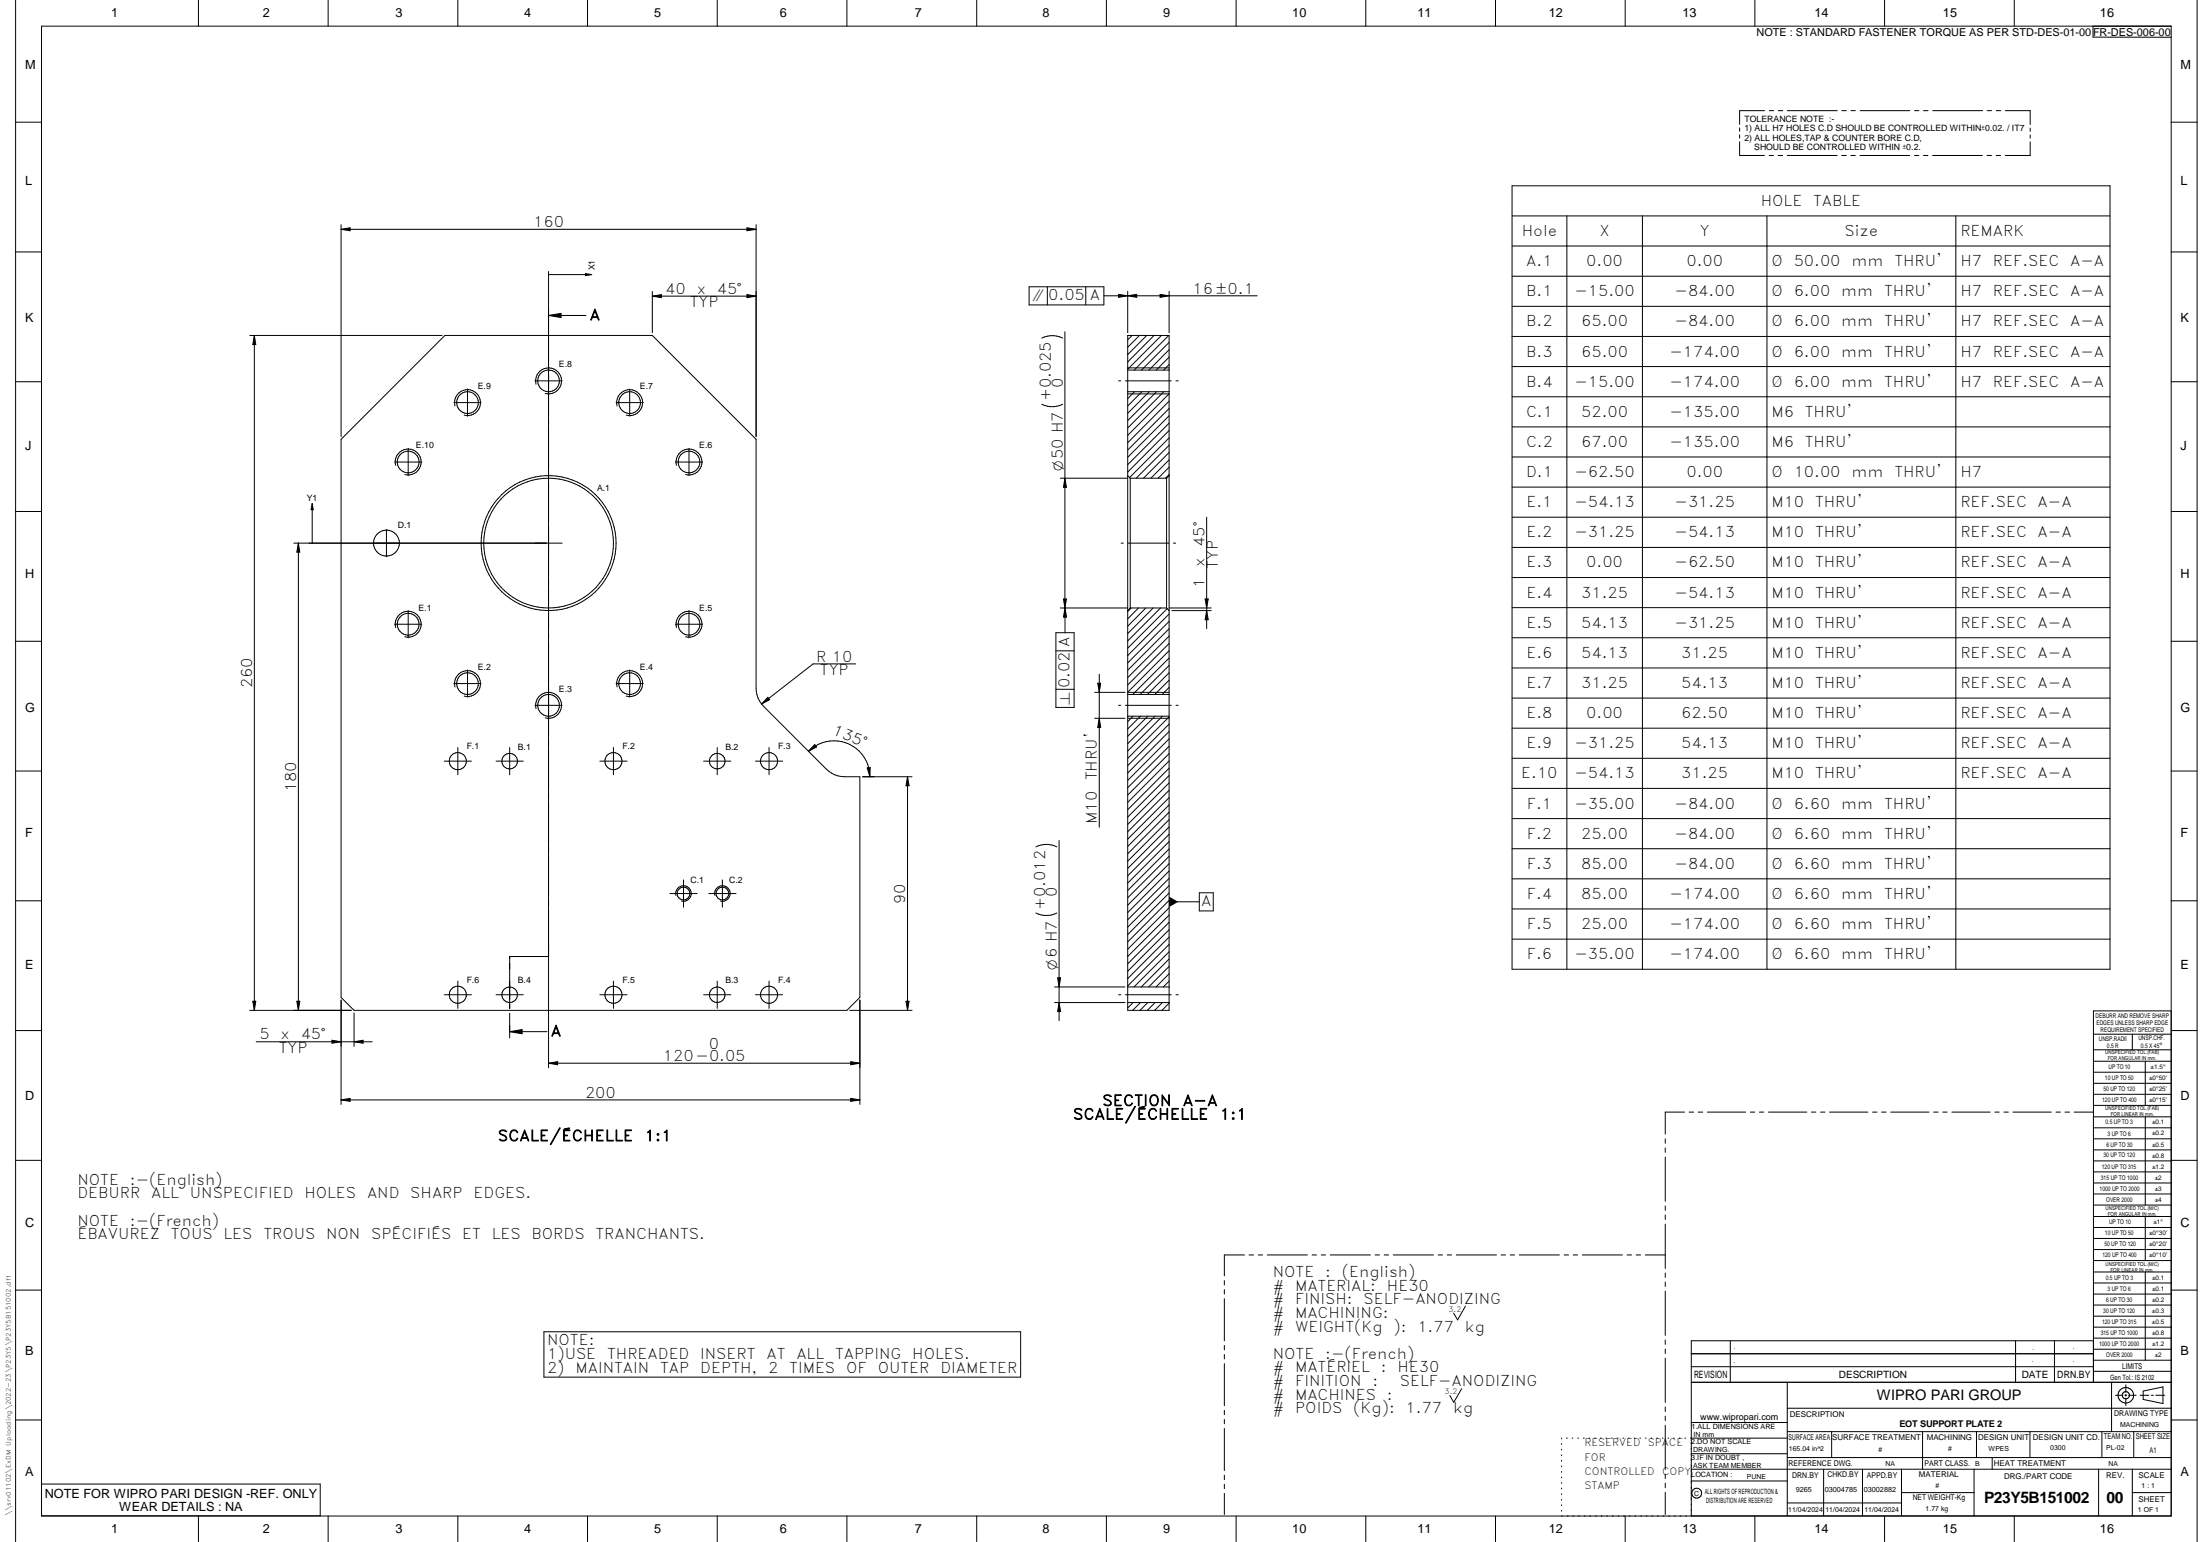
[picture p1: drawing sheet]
<svg xmlns="http://www.w3.org/2000/svg" width="848mm" height="594mm" viewBox="0 0 848 594" stroke-linecap="round" stroke-linejoin="round" font-family="sans-serif">
<g fill="none" stroke="#000" stroke-width=".39">
<path d="M6 .1v593.9M16 10.1h821v574h-821zM76.5 .1v10M126.5 .1v10M176.5 .1v10M226.5 .1v10M276.5 .1v10M326.5 .1v10M376.5 .1v10M426.5 .1v10M476.5 .1v10M526.5 .1v10"/>
<path d="M576.5 .1v10M626.5 .1v10M676.5 .1v10M726.5 .1v10M776.5 .1v10M806.8 10.1v4.2l30.2 .1M847 .1v593.9M6 47.1h10M670.6 49.3v1.3M670.6 51.9v1.3M670.6 54.6v5.3h9.6M680.2 42.6h-9.6v5.3"/>
<path d="M682 59.9h1.7M682 42.6h1.7M685.5 59.9h1.7M685.5 42.6h1.7M689 59.9h19.2M689 42.6h19.2M710 59.9h1.7M710 42.6h1.8M713.5 59.9h1.7M713.5 42.6h1.7M717 59.9h19.2M717 42.6h19.2"/>
<path d="M738 59.9h1.7M738 42.6h1.7M741.5 59.9h1.7M741.5 42.6h1.7M745 59.9h19.2M745 42.6h19.2M766 59.9h1.7M766 42.6h1.8M769.5 59.9h1.7M769.5 42.6h1.7M773 42.6h9.6v5.4M782.6 54.7v5.2h-9.6"/>
<path d="M782.6 49.3v1.3M782.6 52v1.3M837 47.1h10M582.9 71.6h230.5v301.8h-230.5zM6 97.1h10M131.5 88.3l3.5-.5v1.1zM131.5 86.6v81.6M131.5 88.3h160M288 87.8l3.5 .5-3.5 .6zM291.5 86.6v81.6M582.9 83.2h230.5M582.9 94.8h230.5"/>
<path d="M604 83.2v290.2M633.1 83.2v290.2M681.1 83.2v290.2M754 83.2v290.2M837 97.1h10M211.5 104.6v306.8M211.5 105.8h16.6M225.7 105.4l2.4 .4-2.4 .4zM251.5 112.3v15.9M251.5 114.1l3.5-.6v1.2zM251.5 114.1h40M288 113.5l3.5 .6-3.5 .6z"/>
<path d="M396.7 110.5h28.8v7h-28.8zM403.7 110.5v7M418.5 110.5v7M425.5 114h59.1M431.2 113.4l3.5 .6-3.5 .6zM434.7 112.2v16M434.7 114l3.5-.6v1.2zM447.2 113.4l3.5 .6-3.5 .6zM450.7 112.2v16M582.9 106.4h230.5M582.9 118h230.5M96.3 129.2h74.1"/>
<path d="M98 129.2l.6 3.6h-1.1zM98 129.2v260.1M211.5 121.5h14.4M211.5 121.5l4.8-.8v1.6zM409.7 130.3a9.1 9.1 0 0 0-8.1 0M410.5 127.8v116M434.7 129.2h16v260.1h-16zM436.4 129.2l-1.7 1.7M439.3 129.2l-4.6 4.6M442 129.2l-7.3 7.4M444.9 129.2l-10.2 10.2M447.7 129.2l-13 13.1"/>
<path d="M450.6 129.2l-13.4 13.4M450.7 131.9l-10.6 10.7M450.7 134.7l-7.8 7.9M450.7 137.6l-5 5M582.9 129.6h230.5M6 147.1h10M175 155.1h10.5M175.4 156.4a5 5 0 0 1 4.3-6.3 5 5 0 0 1 5.5 5.4 5 5 0 0 1-6.3 4.4M180.2 149.9v10.5M206.2 146.7h10.5M206.6 148a5 5 0 0 1 4.4-6.2 5 5 0 0 1 5.5 5.4 5 5 0 0 1-6.3 4.4M237.5 155.1h10.5"/>
<path d="M237.9 156.4a5 5 0 0 1 4.3-6.3 5 5 0 0 1 5.5 5.4 5 5 0 0 1-6.3 4.4M242.7 149.9v10.5M409.7 155.7a9.1 9.1 0 0 1-8.1 0M431.2 146.7h.9M433.8 146.7h17.7M434.7 142.6h16M434.7 151.8h16M434.7 141.7h16M434.7 150.9h16M437.3 150.9l-2.6 2.7M440.2 150.9l-5.5 5.5M443 150.9l-8.3 8.3"/>
<path d="M445.8 150.9l-11.1 11.2M448.6 150.9l-13.9 14M450.7 151.7l-16 16M450.7 154.6l-16 16M450.7 157.4l-16 16M450.7 140.4l-2.1 2.2M453.3 146.7h.9M582.9 141.2h230.5M582.9 152.9h230.5M837 147.1h10M131.5 169.2l40-40h80l40 40v95.9a9.9 9.9 0 0 0 2.9 7.1l24.2 24.1a9.9 9.9 0 0 0 7 3h5.9v85l-5 5h-190l-5-5zM152.1 178h10.5"/>
<path d="M152.5 179.3a5 5 0 0 1 4.5-6.3 5 5 0 0 1 5.3 5.5 5 5 0 0 1-6.3 4.3M157.4 172.8v10.5M260.4 178h10.4M260.8 179.3a5 5 0 0 1 4.4-6.3 5 5 0 0 1 5.4 5.5 5 5 0 0 1-6.3 4.3M265.6 172.8v10.5M450.7 171.5l-12.7 12.7M450.7 160.2l-16 16M450.7 163l-16 16M450.7 165.9l-16 16M450.7 174.3l-9.9 9.9M450.7 168.7l-15.3 15.3M450.7 177.2l-7 7"/>
<path d="M582.9 164.5h230.5M582.9 176.1h230.5M6 197.1h10M120.4 194l.3 2.4h-.8zM120.4 194v15.3M408.8 184.2h25.8M410.5 184.2l.6 3.5h-1.1zM434.7 183.3l1 .9M435.7 184.2h14M435.7 184.2v50M449.7 184.2v50M450.7 180l-4.3 4.2"/>
<path d="M450.7 182.8l-1.4 1.4M450.7 183.3l-1 .9M465.2 199.3v42.9M582.9 187.7h230.5M582.9 199.3h230.5M837 197.1h10M113.2 209.3h103.5M115 209.3l.6 3.4h-1.2zM115 209.3v180M149 204v10.5M432.2 209.3h.8M434.8 209.3h15.8"/>
<path d="M452.3 209.3h.9M582.9 210.9h230.5M157.4 235.2v10.5M265.6 235.2v10.5M408.8 234.2h25.8M410 230.8h1.1l-.6 3.4zM410.5 234.2l.6 3.5h-1.1zM435.7 234.2l-1 1M435.7 234.2h14M436.1 234.2l-1.4 1.4M438.9 234.2l-4.2 4.2M441.7 234.2l-7 7.1"/>
<path d="M444.5 234.2l-9.8 9.9M447.4 234.2l-12.7 12.7M449.7 234.2l1 1M450 234.5l-15.3 15.2M450.7 236.6l-16 16M450.7 239.4l-16 16M450.8 234.2h16.1M451.7 235.2h15.2M464.6 230.8h1.2l-.6 3.4zM465.2 235.2l.6 3.6h-1.2zM582.9 222.5h230.5M582.9 234.1h230.5"/>
<path d="M6 247.1h10M152.1 240.5h10.5M152.5 241.8a5 5 0 0 1 4.4-6.3 5 5 0 0 1 5.4 5.4 5 5 0 0 1-6.3 4.4M180.2 258.1v10.5M242.7 258.1v10.5M260.4 240.5h10.4M260.8 241.8a5 5 0 0 1 4.4-6.3 5 5 0 0 1 5.4 5.4 5 5 0 0 1-6.3 4.4M329.9 255.8h-16.5l-19.8 15.4M407 250.7h7.1M407 243.8h7.1v28.7h-7.1zM423.8 259.8v58.9M450.7 259.2l-8.4 8.3"/>
<path d="M450.7 242.2l-16 16M450.7 245.1l-16 16M450.7 247.9l-16 16M450.7 250.7l-16 16M450.7 253.5l-14 14M450.7 256.4l-11.2 11.1M582.9 245.7h230.5M582.9 257.3h230.5M837 247.1h10M175 263.4h10.5M175.4 264.7a5 5 0 0 1 4.3-6.3 5 5 0 0 1 5.5 5.4 5 5 0 0 1-6.3 4.4M206.2 271.7h10.5"/>
<path d="M206.6 273.1a5 5 0 0 1 4.4-6.3 5 5 0 0 1 5.4 5.3 5 5 0 0 1-6.2 4.5M237.5 263.4h10.5M237.9 264.7a5 5 0 0 1 4.3-6.3 5 5 0 0 1 5.5 5.4 5 5 0 0 1-6.3 4.4M296 268.6l.7 .9-3.1 1.7zM407 265.6h7.1M422 276.7h11.7M422 266.7h11.7M423.2 263.2h1.1l-.5 3.5zM423.8 276.7l.5 3.5h-1.1zM431.2 271.7h.9M433.8 271.7h17.7M434.7 267.5h16"/>
<path d="M434.7 276.7h16M434.7 266.7h16M434.7 275.9h16M436.8 275.9l-2.1 2.1M439.6 275.9l-4.9 4.9M442.5 275.9l-7.8 7.8M445.3 275.9l-10.6 10.6M448.1 275.9l-13.4 13.4M450.7 264.8l-2.7 2.7M450.7 276.2l-16 16M450.7 279l-16 16M450.7 262l-5.5 5.5"/>
<path d="M453.3 271.7h.9M582.9 268.9h230.5M6 297.1h10M171.2 293.2h10.5M176.5 288v10.5M191.2 293.2h10.5M196.5 288v10.5M231.2 293.2h10.5M236.5 288v10.5M271.2 293.2h10.5M276.5 288v10.5M291.2 293.2h10.5"/>
<path d="M296.5 288v10.5M311.7 289.4a13.9 13.9 0 0 1 15.1-3 13.9 13.9 0 0 1 8.5 12.9M314.1 286.9l.7 .9-3.1 1.6zM332.5 299.3h19.1M334.3 295.8l1.1-.1-.1 3.6zM349.8 299.3l.6 3.4h-1.2zM349.8 299.3v90M450.7 281.8l-16 16M450.7 284.6l-16 16.1M450.7 287.5l-16 16M450.7 290.3l-16 16M450.7 293.2l-16 15.9"/>
<path d="M450.7 296l-16 16M450.7 298.8l-16 16M582.9 280.5h230.5M582.9 292.1h230.5M837 297.1h10M450.7 301.6l-16 16M450.7 304.5l-16 16M450.7 307.3l-16 16M450.7 310.1l-16 16M450.7 312.9l-16 16M450.7 315.8l-16 16M450.7 318.6l-16 16"/>
<path d="M582.9 315.4h230.5M582.9 303.7h230.5M263.5 339v10.5M278.5 339v10.5M399.3 326.3a9.1 9.1 0 0 1 8.1 0M408.3 323.8v69.4M450.7 321.4l-16 16M450.7 324.2l-16 16M450.7 327.1l-16 16M450.7 329.9l-16 16M450.7 332.7l-16 16M450.7 335.6l-16 16"/>
<path d="M450.7 338.4l-16 16M582.9 327h230.5M582.9 338.6h230.5M6 347h10M258.2 344.3h10.5M260.6 345a3 3 0 0 1 2.6-3.8 3 3 0 0 1 3.2 3.3 3 3 0 0 1-3.7 2.6M273.2 344.3h10.5M275.6 345a2.99 2.99 0 0 1 2.6-3.7 2.99 2.99 0 0 1 3.2 3.2 2.99 2.99 0 0 1-3.7 2.6M399.3 351.7a9.1 9.1 0 0 0 8.1 0M450.7 347.4h11.6M450.7 358.2l-16 16M450.7 341.2l-16 16"/>
<path d="M450.7 344l-16 16M450.7 346.9l-16 16M450.7 349.7l-16 16M450.7 352.6l-16 15.9M450.7 355.3l-16 16M462.3 344h5.4v6.9h-5.4zM582.9 350.2h230.5M837 347h10M176.5 378v10.5M211.5 368.5h-15v20.1M236.5 378v10.5M276.5 378v10.5"/>
<path d="M296.5 378v10.5M407.7 376.7h1.2l-.6 3.5zM450.7 375.2l-5.1 5M450.7 378l-2.3 2.2M450.7 369.5l-10.7 10.7M450.7 372.3l-7.9 7.9M450.7 366.7l-13.6 13.5M450.7 361l-16 16M450.7 363.9l-16 16M582.9 361.8h230.5M6 397h10M96.3 389.3h39.1"/>
<path d="M97.5 385.7h1.1l-.6 3.6zM114.4 385.7h1.2l-.6 3.6zM131.5 385.3v40.2M136.5 390.3v12.8M171.2 383.2h10.5M191.2 383.2h10.5M196.5 390.4v9.5M196.5 397.5l4.8-.8v1.6zM196.5 397.5h14.4M231.2 383.2h10.5M271.2 383.2h10.5M291.2 383.2h10.5"/>
<path d="M327.5 389.3h24.1M331.5 385.3v40.2M349.2 385.7h1.2l-.6 3.6zM406.5 380.2h27.2M406.5 386.2h27.2M408.3 386.2l.6 3.5h-1.2zM431.2 383.2h.9M433.8 383.2h17.7M434.7 380.2h16M434.7 386.2h16M436.8 386.2l-2.1 2.1M439.6 386.2l-3 3.1"/>
<path d="M442.5 386.2l-3 3.1M445.3 386.2l-3 3.1M448.1 386.2l-3 3.1M450.7 386.5l-2.8 2.8M453.3 383.2h.9M807 398.4h30M822 398.4v6.1M837 397h10M837 389.5h-30v143.1M98.8 401.4h44.7M128 400.8l3.5 .6-3.5 .5zM136.5 401.4l3.5-.6v1.1z"/>
<path d="M211.5 409.6l3.5-.6v1.2zM211.5 409.6h120M328 409l3.5 .6-3.5 .6zM807 404.5h30M807 408.9h30M807 413.1h30M807 417.4h30M827 408.9v17M131.5 423.8l3.5-.6v1.1zM131.5 423.8h200M328 423.2l3.5 .6-3.5 .5zM641.9 438.7v1.8"/>
<path d="M649.4 428.5h-7.5v8.5M651.2 428.5h1.7M654.6 428.5h1.8M658.2 428.5h14.7M674.7 428.5h1.7M678.2 428.5h1.7M681.7 428.5h14.8M698.3 428.5h1.7M701.8 428.5h1.7M705.3 428.5h14.7M721.9 428.5h1.7M725.3 428.5h1.8"/>
<path d="M728.9 428.5h14.7M745.4 428.5h1.7M748.9 428.5h1.7M752.4 428.5h14.8M769 428.5h1.7M772.5 428.5h1.7M776 428.5h14.7M792.6 428.5h1.7M796 428.5h1.8M799.5 428.5h7.4M807 421.6h30M807 425.9h30"/>
<path d="M807 430.3h30M807 434.5h30M807 438.7h30M827 430.3v34M6 447h10M641.9 442.3v1.6M641.9 445.8v17M807 443h30M807 447.3h30M807 451.5h30M807 455.8h30M807 460h30"/>
<path d="M837 447h10M641.9 464.6v1.7M641.9 468.1v1.7M641.9 471.6v17.1M807 464.3h30M807 468.7h30M807 472.9h30M807 477.1h30M827 468.7v16.9M6 497h10M472 493.4v1.6M472 496.8v1.8"/>
<path d="M479.7 483.5h-7.7v8M481.5 483.5h1.7M485 483.5h1.7M488.5 483.5h15.5M505.8 483.5h1.7M509.3 483.5h1.7M512.8 483.5h15.5M530.1 483.5h1.7M533.6 483.5h1.7M537.1 483.5h15.5M554.4 483.5h1.7M557.9 483.5h1.7"/>
<path d="M561.4 483.5h15.5M578.7 483.5h1.6M582.2 483.5h1.7M585.6 483.5h15.5M603 483.5h1.6M606.4 483.5h1.8M609.9 483.5h15.5M627.2 483.5h1.7M630.7 483.5h1.7M634.2 483.5h7.7M641.9 490.4v1.7M641.9 493.9v1.7"/>
<path d="M641.9 497.4v17.1M807 481.4h30M807 485.6h30M807 490.1h30M807 494.3h30M807 498.6h30M827 490.1v33.9M837 497h10M209.7 513.1h183.7v17.5h-183.7zM472 500.3v16.3M472 518.3v1.8M564.9 503.2l-3 5.3-1.5-2.6"/>
<path d="M641.9 516.3v1.6M641.9 519.8v1.7M667 516.6v16M777 516.6v16M792 516.6v16M807 502.8h30M807 507.1h30M807 511.3h30M807 515.5h30M807 519.8h30M807 516.6h-155v67.5M472 521.8v1.7"/>
<path d="M472 525.4v16.2M563.5 535l-3.1 5.3-1.5-2.7M641.9 523.2v17.1M652 532.6h185.2M652 521.5h155M652 526.5h155M689 532.6v51.4M807 524h30M807 528.3h30M814 532.6v19M815.5 537.5h2.8M819.1 537.5h.7"/>
<path d="M819.5 533.5v2.9M819.5 537.2v.7M819.5 538.7v2.8M820.6 537.5h2.9M825 537.5h3.4M826.2 535.9l7.6-1.6v6.4l-7.6-1.5zM829.3 537.5h.8M831 537.5h3.5M6 547.1h10M472 543.3v1.7M472 546.9v1.7M472 550.3v16.2"/>
<path d="M602 554.1v.3M602 556.2v.3M602 558.3v.3M603.8 554.1h.4M606 554.1h.3M608.2 554.1h.3M610.4 554.1h.3M612.6 554.1h.3M614.7 554.1h.3M616.9 554.1h.3M619.1 554.1h.3M621.2 554.1h.3"/>
<path d="M623.4 554.1h.3M625.6 554.1h.3M627.8 554.1h.3M629.9 554.1h.4M632.1 554.1h.3M634.3 554.1h.3M636.5 554.1h.3M638.6 554.1h.3M640.8 554.1h.3M641.9 542.1v1.7M641.9 545.6v1.7M641.9 549.1v17"/>
<path d="M643 554.1h.3M645.2 554.1h.3M647.3 554.1h.4M649.5 554.1h.3M652 548h37M689 542.5h148M689 551.6h148M689 554.1h-37.3M706.1 551.6v10M741.1 551.6v14.4M761.9 551.6v10M782.5 551.6v10"/>
<path d="M810.3 551.6v10M822.5 551.6v10M837 547.1h10M16 571.8h107.4v12.2h-107.4M472 568.3v1.8M472 571.8v1.7M472 575.4v8.1M602 560.5v.3M602 562.6v.3M602 564.8v.3M602 566.9v.3M602 569v.3"/>
<path d="M602 571.2v.3M602 573.3v.4M602 575.5v.3M602 577.6v.3M602 579.8v.3M641.9 567.9v1.7M641.9 571.4v1.8M641.9 574.9v8.6M652 570.6h37M652 560.1h37M689 561.6h148M689 579h44"/>
<path d="M703 566v18M718 566v18M733 575.1h28M733 566v18M761 566v18M768 561.6v4.4M809 566v18M822 566v18M822 575.1h15M837 566h-185M76.5 584.1v9.9M126.5 584.1v9.9"/>
<path d="M176.5 584.1v9.9M226.5 584.1v9.9M276.5 584.1v9.9M326.5 584.1v9.9M376.5 584.1v9.9M426.5 584.1v9.9M476.5 584.1v9.9M526.5 584.1v9.9M576.5 584.1v9.9M602 581.9v.3M626.5 584.1v9.9M652 584h185"/>
<path d="M676.5 584.1v9.9M726.5 584.1v9.9M776.5 584.1v9.9"/>
<circle cx="180.2" cy="155.1" r="4.2"/>
<circle cx="211.5" cy="146.7" r="4.2"/>
<circle cx="242.7" cy="155.1" r="4.2"/>
<circle cx="157.3" cy="178" r="4.2"/>
<circle cx="265.6" cy="178" r="4.2"/>
<circle cx="149" cy="209.2" r="5"/>
<circle cx="211.5" cy="209.2" r="25"/>
<circle cx="211.5" cy="209.3" r="26"/>
<circle cx="157.3" cy="240.5" r="4.2"/>
<circle cx="265.6" cy="240.5" r="4.2"/>
<circle cx="180.2" cy="263.4" r="4.2"/>
<circle cx="211.5" cy="271.7" r="4.2"/>
<circle cx="242.7" cy="263.4" r="4.2"/>
<circle cx="176.5" cy="293.2" r="3.3"/>
<circle cx="196.5" cy="293.2" r="3"/>
<circle cx="236.5" cy="293.2" r="3.3"/>
<circle cx="276.5" cy="293.2" r="2.99"/>
<circle cx="296.5" cy="293.2" r="3.3"/>
<circle cx="263.5" cy="344.2" r="2.46"/>
<circle cx="278.5" cy="344.2" r="2.46"/>
<circle cx="176.5" cy="383.2" r="3.3"/>
<circle cx="196.5" cy="383.2" r="2.99"/>
<circle cx="236.5" cy="383.2" r="3.3"/>
<circle cx="276.5" cy="383.2" r="3"/>
<circle cx="296.5" cy="383.2" r="3.3"/>
<circle cx="819.5" cy="537.5" r="2.99"/>
<circle cx="819.5" cy="537.5" r="1.39"/>
<circle cx="654.1" cy="575.3" r="1.9"/>
</g>
<g fill="#000">
<path d="M131.5 88.3l3.5-.5v1.1zM288 87.8l3.5 .5-3.5 .6zM225.7 105.4l2.4 .4-2.4 .4zM251.5 114.1l3.5-.6v1.2zM288 113.5l3.5 .6-3.5 .6zM431.2 113.4l3.5 .6-3.5 .6zM434.7 114l3.5-.6v1.2zM447.2 113.4l3.5 .6-3.5 .6zM98 129.2l.6 3.6h-1.1zM211.5 121.5l4.8-.8v1.6zM120.4 194l.3 2.4h-.8zM410.5 184.2l.6 3.5h-1.1z"/>
<path d="M115 209.3l.6 3.4h-1.2zM410 230.8h1.1l-.6 3.4zM410.5 234.2l.6 3.5h-1.1zM464.6 230.8h1.2l-.6 3.4zM465.2 235.2l.6 3.6h-1.2zM296 268.6l.7 .9-3.1 1.7zM423.2 263.2h1.1l-.5 3.5zM314.1 286.9l.7 .9-3.1 1.6zM334.3 295.8l1.1-.1-.1 3.6zM423.8 276.7l.5 3.5h-1.1zM349.8 299.3l.6 3.4h-1.2zM450.7 345.4l3.5 2-3.5 2.1z"/>
<path d="M407.7 376.7h1.2l-.6 3.5zM97.5 385.7h1.1l-.6 3.6zM114.4 385.7h1.2l-.6 3.6zM196.5 397.5l4.8-.8v1.6zM349.2 385.7h1.2l-.6 3.6zM408.3 386.2l.6 3.5h-1.2zM128 400.8l3.5 .6-3.5 .5zM136.5 401.4l3.5-.6v1.1zM211.5 409.6l3.5-.6v1.2zM328 409l3.5 .6-3.5 .6zM131.5 423.8l3.5-.6v1.1zM328 423.2l3.5 .6-3.5 .5z"/>
</g>
<g font-size="6">
<text x="764.8" y="578.9">P23Y5B151002</text>
<text x="812.1" y="578.9">00</text>
</g>
<g font-size="5.7">
<text x="678.8" y="79.3">HOLE</text>
<text x="698.9" y="79.3">TABLE</text>
<text x="205.5" y="87.5">160</text>
<text x="586.6" y="90.9">Hole</text>
<text x="616.6" y="90.9">X</text>
<text x="655.2" y="90.9">Y</text>
<text x="711.1" y="90.9">Size</text>
<text x="755.7" y="90.9">REMARK</text>
<text x="588.3" y="102.5">A.1</text>
<text x="611.5" y="102.5">0.00</text>
<text x="650.1" y="102.5">0.00</text>
<text x="682.9" y="102.5">Ø</text>
<text x="691.5" y="102.5">50.00</text>
<text x="713.7" y="102.5">mm</text>
<text x="730.3" y="102.5">THRU'</text>
<text x="755.7" y="102.5">H7</text>
<text x="768.2" y="102.5">REF.SEC</text>
<text x="798" y="102.5">A-A</text>
<text x="256.5" y="113.2">40</text>
<text x="268.6" y="113.2">x</text>
<text x="276.3" y="113.2">45°</text>
<text x="459.7" y="113.1">16±0.1</text>
<text x="265.9" y="118.4">TYP</text>
<text x="404.1" y="115.7">0.05 A</text>
<text x="588.3" y="114.1">B.1</text>
<text x="606.9" y="114.1">-15.00</text>
<text x="645.5" y="114.1">-84.00</text>
<text x="682.9" y="114.1">Ø</text>
<text x="691.5" y="114.1">6.00</text>
<text x="709.8" y="114.1">mm</text>
<text x="726.3" y="114.1">THRU'</text>
<text x="755.7" y="114.1">H7</text>
<text x="768.2" y="114.1">REF.SEC</text>
<text x="798" y="114.1">A-A</text>
<text x="227.3" y="123.3">A</text>
<text x="588.3" y="125.7">B.2</text>
<text x="609.6" y="125.7">65.00</text>
<text x="645.5" y="125.7">-84.00</text>
<text x="682.9" y="125.7">Ø</text>
<text x="691.5" y="125.7">6.00</text>
<text x="709.8" y="125.7">mm</text>
<text x="726.3" y="125.7">THRU'</text>
<text x="755.7" y="125.7">H7</text>
<text x="768.2" y="125.7">REF.SEC</text>
<text x="798" y="125.7">A-A</text>
<text x="588.3" y="137.4">B.3</text>
<text x="609.6" y="137.4">65.00</text>
<text x="643.6" y="137.4">-174.00</text>
<text x="682.9" y="137.4">Ø</text>
<text x="691.5" y="137.4">6.00</text>
<text x="709.8" y="137.4">mm</text>
<text x="726.3" y="137.4">THRU'</text>
<text x="755.7" y="137.4">H7</text>
<text x="768.2" y="137.4">REF.SEC</text>
<text x="798" y="137.4">A-A</text>
<text x="409.7" y="149.6" transform="rotate(-90 409.7 149.6)">0</text>
<text x="588.3" y="149">B.4</text>
<text x="606.9" y="149">-15.00</text>
<text x="643.6" y="149">-174.00</text>
<text x="682.9" y="149">Ø</text>
<text x="691.5" y="149">6.00</text>
<text x="709.8" y="149">mm</text>
<text x="726.3" y="149">THRU'</text>
<text x="755.7" y="149">H7</text>
<text x="768.2" y="149">REF.SEC</text>
<text x="798" y="149">A-A</text>
<text x="405.1" y="154.5" transform="rotate(-90 405.1 154.5)">+0.025</text>
<text x="588.3" y="160.6">C.1</text>
<text x="609.6" y="160.6">52.00</text>
<text x="643.6" y="160.6">-135.00</text>
<text x="682.9" y="160.6">M6</text>
<text x="695.7" y="160.6">THRU'</text>
<text x="588.3" y="172.2">C.2</text>
<text x="609.6" y="172.2">67.00</text>
<text x="643.6" y="172.2">-135.00</text>
<text x="682.9" y="172.2">M6</text>
<text x="695.7" y="172.2">THRU'</text>
<text x="588.3" y="183.8">D.1</text>
<text x="606.9" y="183.8">-62.50</text>
<text x="650.1" y="183.8">0.00</text>
<text x="682.9" y="183.8">Ø</text>
<text x="691.5" y="183.8">10.00</text>
<text x="713.7" y="183.8">mm</text>
<text x="730.3" y="183.8">THRU'</text>
<text x="755.7" y="183.8">H7</text>
<text x="588.4" y="195.4">E.1</text>
<text x="606.9" y="195.4">-54.13</text>
<text x="645.5" y="195.4">-31.25</text>
<text x="682.9" y="195.4">M10</text>
<text x="699.7" y="195.4">THRU'</text>
<text x="755.7" y="195.4">REF.SEC</text>
<text x="785.5" y="195.4">A-A</text>
<text x="588.4" y="207">E.2</text>
<text x="606.9" y="207">-31.25</text>
<text x="645.5" y="207">-54.13</text>
<text x="682.9" y="207">M10</text>
<text x="699.7" y="207">THRU'</text>
<text x="755.7" y="207">REF.SEC</text>
<text x="785.5" y="207">A-A</text>
<text x="464.3" y="210.7" transform="rotate(-90 464.3 210.7)">45°</text>
<text x="464.3" y="218.4" transform="rotate(-90 464.3 218.4)">x</text>
<text x="469.5" y="219.1" transform="rotate(-90 469.5 219.1)">TYP</text>
<text x="588.4" y="218.6">E.3</text>
<text x="611.5" y="218.6">0.00</text>
<text x="645.5" y="218.6">-62.50</text>
<text x="682.9" y="218.6">M10</text>
<text x="699.7" y="218.6">THRU'</text>
<text x="755.7" y="218.6">REF.SEC</text>
<text x="785.5" y="218.6">A-A</text>
<text x="464.3" y="226.6" transform="rotate(-90 464.3 226.6)">1</text>
<text x="588.4" y="230.2">E.4</text>
<text x="609.6" y="230.2">31.25</text>
<text x="645.5" y="230.2">-54.13</text>
<text x="682.9" y="230.2">M10</text>
<text x="699.7" y="230.2">THRU'</text>
<text x="755.7" y="230.2">REF.SEC</text>
<text x="785.5" y="230.2">A-A</text>
<text x="588.4" y="241.9">E.5</text>
<text x="609.6" y="241.9">54.13</text>
<text x="645.5" y="241.9">-31.25</text>
<text x="682.9" y="241.9">M10</text>
<text x="699.7" y="241.9">THRU'</text>
<text x="755.7" y="241.9">REF.SEC</text>
<text x="785.5" y="241.9">A-A</text>
<text x="314.7" y="254.9">R 10</text>
<text x="588.4" y="253.4">E.6</text>
<text x="609.6" y="253.4">54.13</text>
<text x="648.1" y="253.4">31.25</text>
<text x="682.9" y="253.4">M10</text>
<text x="699.7" y="253.4">THRU'</text>
<text x="755.7" y="253.4">REF.SEC</text>
<text x="785.5" y="253.4">A-A</text>
<text x="316.1" y="260.1">TYP</text>
<text x="97.2" y="265.2" transform="rotate(-90 97.2 265.2)">260</text>
<text x="412.3" y="265.2" transform="rotate(-90 412.3 265.2)">0.02 A</text>
<text x="588.4" y="265">E.7</text>
<text x="609.6" y="265">31.25</text>
<text x="648.1" y="265">54.13</text>
<text x="682.9" y="265">M10</text>
<text x="699.7" y="265">THRU'</text>
<text x="755.7" y="265">REF.SEC</text>
<text x="785.5" y="265">A-A</text>
<text x="588.4" y="276.6">E.8</text>
<text x="611.5" y="276.6">0.00</text>
<text x="648.1" y="276.6">62.50</text>
<text x="682.9" y="276.6">M10</text>
<text x="699.7" y="276.6">THRU'</text>
<text x="755.7" y="276.6">REF.SEC</text>
<text x="785.5" y="276.6">A-A</text>
<text x="320.6" y="283" transform="rotate(22 320.6 283)">135°</text>
<text x="588.4" y="288.2">E.9</text>
<text x="606.9" y="288.2">-31.25</text>
<text x="648.1" y="288.2">54.13</text>
<text x="682.9" y="288.2">M10</text>
<text x="699.7" y="288.2">THRU'</text>
<text x="755.7" y="288.2">REF.SEC</text>
<text x="785.5" y="288.2">A-A</text>
<text x="586.4" y="299.9">E.10</text>
<text x="606.9" y="299.9">-54.13</text>
<text x="648.1" y="299.9">31.25</text>
<text x="682.9" y="299.9">M10</text>
<text x="699.7" y="299.9">THRU'</text>
<text x="755.7" y="299.9">REF.SEC</text>
<text x="785.5" y="299.9">A-A</text>
<text x="114.1" y="305.2" transform="rotate(-90 114.1 305.2)">180</text>
<text x="422.9" y="300.6" transform="rotate(-90 422.9 300.6)">THRU`</text>
<text x="588.5" y="311.5">F.1</text>
<text x="606.9" y="311.5">-35.00</text>
<text x="645.5" y="311.5">-84.00</text>
<text x="682.9" y="311.5">Ø</text>
<text x="691.5" y="311.5">6.60</text>
<text x="709.8" y="311.5">mm</text>
<text x="726.3" y="311.5">THRU'</text>
<text x="422.9" y="317.5" transform="rotate(-90 422.9 317.5)">M10</text>
<text x="588.5" y="323.1">F.2</text>
<text x="609.6" y="323.1">25.00</text>
<text x="645.5" y="323.1">-84.00</text>
<text x="682.9" y="323.1">Ø</text>
<text x="691.5" y="323.1">6.60</text>
<text x="709.8" y="323.1">mm</text>
<text x="726.3" y="323.1">THRU'</text>
<text x="588.5" y="334.7">F.3</text>
<text x="609.6" y="334.7">85.00</text>
<text x="645.5" y="334.7">-84.00</text>
<text x="682.9" y="334.7">Ø</text>
<text x="691.5" y="334.7">6.60</text>
<text x="709.8" y="334.7">mm</text>
<text x="726.3" y="334.7">THRU'</text>
<text x="407.4" y="345.6" transform="rotate(-90 407.4 345.6)">0</text>
<text x="588.5" y="346.3">F.4</text>
<text x="609.6" y="346.3">85.00</text>
<text x="643.6" y="346.3">-174.00</text>
<text x="682.9" y="346.3">Ø</text>
<text x="691.5" y="346.3">6.60</text>
<text x="709.8" y="346.3">mm</text>
<text x="726.3" y="346.3">THRU'</text>
<text x="349" y="348.2" transform="rotate(-90 349 348.2)">90</text>
<text x="402.8" y="350.5" transform="rotate(-90 402.8 350.5)">+0.012</text>
<text x="463" y="349.2">A</text>
<text x="588.5" y="357.9">F.5</text>
<text x="609.6" y="357.9">25.00</text>
<text x="643.6" y="357.9">-174.00</text>
<text x="682.9" y="357.9">Ø</text>
<text x="691.5" y="357.9">6.60</text>
<text x="709.8" y="357.9">mm</text>
<text x="726.3" y="357.9">THRU'</text>
<text x="588.5" y="369.5">F.6</text>
<text x="606.9" y="369.5">-35.00</text>
<text x="643.6" y="369.5">-174.00</text>
<text x="682.9" y="369.5">Ø</text>
<text x="691.5" y="369.5">6.60</text>
<text x="709.8" y="369.5">mm</text>
<text x="726.3" y="369.5">THRU'</text>
<text x="100" y="400.5">5</text>
<text x="108.1" y="400.5">x</text>
<text x="115.9" y="400.5">45°</text>
<text x="212.3" y="399.2">A</text>
<text x="107.4" y="405.7">TYP</text>
<text x="273.3" y="404.2">0</text>
<text x="255.5" y="408.7">120-0.05</text>
<text x="225.6" y="422.9">200</text>
<text x="413.6" y="431.3">SCALE/ÉCHELLE</text>
<text x="424.9" y="426">SECTION</text>
<text x="456" y="426">A-A</text>
<text x="470.2" y="431.3">1:1</text>
<text x="191.9" y="439.6">SCALE/ÉCHELLE</text>
<text x="248.5" y="439.6">1:1</text>
<text x="29.8" y="456.4">NOTE</text>
<text x="29.8" y="461.6">DEBURR</text>
<text x="50" y="456.4">:-(English)</text>
<text x="58.3" y="461.6">ALL</text>
<text x="73.2" y="461.6">UNSPECIFIED</text>
<text x="117.3" y="461.6">HOLES</text>
<text x="141.5" y="461.6">AND</text>
<text x="158.2" y="461.6">SHARP</text>
<text x="182.6" y="461.6">EDGES.</text>
<text x="29.8" y="472.1">NOTE</text>
<text x="50" y="472.1">:-(French)</text>
<text x="29.8" y="477.4">ÉBAVUREZ</text>
<text x="65.8" y="477.4">TOUS</text>
<text x="86.1" y="477.4">LES</text>
<text x="101.5" y="477.4">TROUS</text>
<text x="125.8" y="477.4">NON</text>
<text x="143.1" y="477.4">SPÉCIFIÉS</text>
<text x="178.2" y="477.4">ET</text>
<text x="189.6" y="477.4">LES</text>
<text x="204.9" y="477.4">BORDS</text>
<text x="229.6" y="477.4">TRANCHANTS.</text>
<text x="490.6" y="492">NOTE</text>
<text x="510.8" y="492">:</text>
<text x="517.3" y="492">(English)</text>
<text x="490.6" y="497.2">#</text>
<text x="499.2" y="497.2">MATERIAL:</text>
<text x="534.7" y="497.2">HE30</text>
<text x="490.6" y="502.5">#</text>
<text x="499.2" y="502.5">FINISH:</text>
<text x="525.6" y="502.5">SELF-ANODIZING</text>
<text x="490.6" y="507.7">#</text>
<text x="499.2" y="507.7">MACHINING:</text>
<text x="490.6" y="513">#</text>
<text x="499.2" y="513">WEIGHT(Kg</text>
<text x="537.2" y="513">):</text>
<text x="546.4" y="513">1.77</text>
<text x="564.7" y="513">kg</text>
<text x="210.9" y="518.3">NOTE:</text>
<text x="210.9" y="523.6">1)USE</text>
<text x="234.1" y="523.6">THREADED</text>
<text x="270" y="523.6">INSERT</text>
<text x="295.5" y="523.6">AT</text>
<text x="307" y="523.6">ALL</text>
<text x="321.9" y="523.6">TAPPING</text>
<text x="351.7" y="523.6">HOLES.</text>
<text x="490.6" y="523.5">NOTE</text>
<text x="510.8" y="523.5">:-(French)</text>
<text x="210.9" y="528.8">2)</text>
<text x="221.9" y="528.8">MAINTAIN</text>
<text x="254.5" y="528.8">TAP</text>
<text x="270" y="528.8">DEPTH,</text>
<text x="296.1" y="528.8">2</text>
<text x="304.3" y="528.8">TIMES</text>
<text x="326.2" y="528.8">OF</text>
<text x="338.3" y="528.8">OUTER</text>
<text x="362.5" y="528.8">DIAMETER</text>
<text x="490.6" y="528.7">#</text>
<text x="490.6" y="534">#</text>
<text x="499.2" y="528.7">MATÉRIEL</text>
<text x="499.2" y="534">FINITION</text>
<text x="529" y="534">:</text>
<text x="532.3" y="528.7">:</text>
<text x="538.7" y="528.7">HE30</text>
<text x="539.6" y="534">SELF-ANODIZING</text>
<text x="490.6" y="539.2">#</text>
<text x="499.2" y="539.2">MACHINES</text>
<text x="534.7" y="539.2">:</text>
<text x="490.6" y="544.5">#</text>
<text x="499.2" y="544.5">POIDS</text>
<text x="521.7" y="544.5">(Kg):</text>
<text x="541.9" y="544.5">1.77</text>
<text x="560.1" y="544.5">kg</text>
</g>
<text font-size="5.6" x="723.5" y="539.3">WIPRO PARI GROUP</text>
<g font-size="5.4">
<text x="398" y="115.7">i</text>
<text x="409.7" y="181.6" transform="rotate(-90 409.7 181.6)">O50 H7</text>
<text x="412.3" y="271.5" transform="rotate(-90 412.3 271.5)">n</text>
<text x="407.4" y="373.7" transform="rotate(-90 407.4 373.7)">O6 H7</text>
</g>
<g font-size="4.9">
<text x="42.9" y="6.6">1</text>
<text x="101.3" y="6.7">2</text>
<text x="152.5" y="6.7">3</text>
<text x="202.1" y="6.7">4</text>
<text x="252.1" y="6.7">5</text>
<text x="300.6" y="6.7">6</text>
<text x="352.6" y="6.7">7</text>
<text x="401.9" y="6.7">8</text>
<text x="448.4" y="6.7">9</text>
<text x="498.1" y="6.7">10</text>
<text x="546.4" y="6.7">11</text>
<text x="597" y="6.7">12</text>
<text x="648.5" y="6.6">13</text>
<text x="699.4" y="6.6">14</text>
<text x="749" y="6.7">15</text>
<text x="809.5" y="6.6">16</text>
<text x="9.7" y="26.7">M</text>
<text x="840.6" y="26.7">M</text>
<text x="9.7" y="71.4">L</text>
<text x="840.6" y="71.4">L</text>
<text x="9.7" y="124.2">K</text>
<text x="840.6" y="124.2">K</text>
<text x="9.7" y="173.4">J</text>
<text x="840.6" y="173.4">J</text>
<text x="9.7" y="222.7">H</text>
<text x="840.6" y="222.7">H</text>
<text x="9.7" y="274.3">G</text>
<text x="840.6" y="274.3">G</text>
<text x="9.7" y="322.6">F</text>
<text x="840.6" y="322.6">F</text>
<text x="9.7" y="373.3">E</text>
<text x="840.6" y="373.3">E</text>
<text x="9.7" y="423.8">D</text>
<text x="840.6" y="423.8">D</text>
<text x="9.7" y="472.8">C</text>
<text x="840.6" y="472.8">C</text>
<text x="9.7" y="522.1">B</text>
<text x="840.6" y="522.1">B</text>
<text x="9.7" y="568.7">A</text>
<text x="840.6" y="568.7">A</text>
<text x="17.2" y="577">NOTE FOR WIPRO PARI DESIGN -REF. ONLY</text>
<text x="45.9" y="582.3">WEAR DETAILS : NA</text>
<text x="42.9" y="590.6">1</text>
<text x="101.3" y="590.7">2</text>
<text x="152.5" y="590.7">3</text>
<text x="202.1" y="590.7">4</text>
<text x="252.1" y="590.7">5</text>
<text x="300.6" y="590.7">6</text>
<text x="352.6" y="590.7">7</text>
<text x="401.9" y="590.7">8</text>
<text x="448.4" y="590.7">9</text>
<text x="498.1" y="590.7">10</text>
<text x="546.4" y="590.7">11</text>
<text x="597" y="590.7">12</text>
<text x="648.5" y="590.6">13</text>
<text x="699.4" y="590.5">14</text>
<text x="749" y="590.7">15</text>
<text x="809.5" y="590.5">16</text>
</g>
<text font-size="4.2" x="677.1" y="13.9">NOTE : STANDARD FASTENER TORQUE AS PER STD-DES-01-00FR-DES-006-00</text>
<g font-size="3.9">
<text x="653" y="530.9">REVISION</text>
<text x="708.9" y="530.9">DESCRIPTION</text>
<text x="779.4" y="530.9">DATE</text>
<text x="793.1" y="530.9">DRN.BY</text>
<text x="610.8" y="557.1">RESERVED</text>
<text x="635.2" y="557.1">SPACE</text>
<text x="610.8" y="562.7">FOR</text>
<text x="610.8" y="568.3">CONTROLLED</text>
<text x="640.7" y="568.3">COPY</text>
<text x="610.8" y="573.8">STAMP</text>
</g>
<text font-size="3.6" x="732.2" y="549.8">EOT SUPPORT PLATE 2</text>
<text font-size="3.5" x="655.4" y="547.1">www.wipropari.com</text>
<g font-size="3.4">
<text x="672.5" y="47">TOLERANCE NOTE :-</text>
<text x="672.5" y="50.6">1) ALL H7 HOLES C.D SHOULD BE CONTROLLED WITHINu0.02. / IT7</text>
<text x="672.5" y="54.2">2) ALL HOLES,TAP &amp; COUNTER BORE C.D,</text>
<text x="676.2" y="57.8">SHOULD BE CONTROLLED WITHIN u0.2.</text>
<text x="229.3" y="104.1" transform="rotate(-90 229.3 104.1)">X1</text>
<text x="215.4" y="141.4">E.8</text>
<text x="184.2" y="149.8">E.9</text>
<text x="246.7" y="149.8">E.7</text>
<text x="160.4" y="172.7">E.10</text>
<text x="269.6" y="172.7">E.6</text>
<text x="230.2" y="189.2">A.1</text>
<text x="118.3" y="193.2">Y1</text>
<text x="153.4" y="203.4">D.1</text>
<text x="161.3" y="235.2">E.1</text>
<text x="269.6" y="235.2">E.5</text>
<text x="184.2" y="258.1">E.2</text>
<text x="246.7" y="258.1">E.4</text>
<text x="215.4" y="266.4">E.3</text>
<text x="179.9" y="288.6">F.1</text>
<text x="199.6" y="288.8">B.1</text>
<text x="239.9" y="288.6">F.2</text>
<text x="279.6" y="288.8">B.2</text>
<text x="299.9" y="288.6">F.3</text>
<text x="266.1" y="340.1">C.1</text>
<text x="281.1" y="340.1">C.2</text>
<text x="179.9" y="378.6">F.6</text>
<text x="199.6" y="378.8">B.4</text>
<text x="239.9" y="378.6">F.5</text>
<text x="279.6" y="378.8">B.3</text>
<text x="299.9" y="378.6">F.4</text>
</g>
<g font-size="3.1">
<text x="818.1" y="527.3">LIMITS</text>
<text x="815" y="545.5">DRAWING TYPE</text>
<text x="690" y="546.1">DESCRIPTION</text>
<text x="689.5" y="554.6">SURFACE AREA</text>
<text x="706.2" y="554.6">SURFACE TREATMENT</text>
<text x="742.7" y="554.6">MACHINING</text>
<text x="762.5" y="554.6">DESIGN UNIT</text>
<text x="783.6" y="554.6">DESIGN UNIT CD.</text>
<text x="811" y="554.4">TEAM NO.</text>
<text x="823.3" y="554.5">SHEET SIZE</text>
<text x="828.6" y="559.9">A1</text>
<text x="689.4" y="564.9">REFERENCE DWG.</text>
<text x="690.8" y="569.3">DRN.BY</text>
<text x="704.4" y="569.2">CHKD.BY</text>
<text x="719.6" y="569.3">APPD.BY</text>
<text x="739.7" y="569.1">MATERIAL</text>
<text x="741.8" y="564.7">PART CLASS.</text>
<text x="768.6" y="564.7">HEAT TREATMENT</text>
<text x="772.5" y="569.7">DRG./PART CODE</text>
<text x="811.9" y="569.3">REV.</text>
<text x="824.4" y="569.4">SCALE</text>
<text x="737.3" y="578">NET WEIGHT-Kg</text>
<text x="824.4" y="578.5">SHEET</text>
</g>
<text font-size="3" x="832.4" y="403.9">°</text>
<g font-size="2.8">
<text x="558.3" y="505.4">3.2</text>
<text x="813.4" y="531.5">Gen Tol.: IS 2102</text>
<text x="556.9" y="537.2">3.2</text>
<text x="652.1" y="550.4">1.ALL DIMENSIONS ARE</text>
<text x="652" y="556.4">2.DO NOT SCALE</text>
<text x="652" y="562.5">3.IF IN DOUBT ,</text>
<text x="652" y="569.2">LOCATION :</text>
<text x="657.2" y="575.8">ALL RIGHTS OF REPRODUCTION &amp;</text>
<text x="692.2" y="575">9265</text>
<text x="703.4" y="574.9">03004785</text>
<text x="718.4" y="575">03002882</text>
<text x="657.7" y="579.2">DISTRIBUTION ARE RESERVED</text>
</g>
<g font-size="2.7">
<text x="817.3" y="549.9">MACHINING</text>
<text x="652.9" y="553.5">IN mm</text>
<text x="652.7" y="559.5">DRAWING.</text>
<text x="689.6" y="559.1">165.04 in^2</text>
<text x="724.1" y="559.2">#</text>
<text x="751" y="559.1">#</text>
<text x="766.6" y="559">WPES</text>
<text x="790.3" y="558.8">0300</text>
<text x="811.9" y="558.8">PL-02</text>
<text x="652.7" y="565.5">ASK TEAM MEMBER</text>
<text x="673.4" y="569.6">PUNE</text>
<text x="726.8" y="564.9">NA</text>
<text x="761.4" y="564.9">B</text>
<text x="812.8" y="564.9">NA</text>
<text x="746.1" y="573.2">#</text>
<text x="825.6" y="573.4">1 : 1</text>
<text x="653.1" y="576.3">C</text>
<text x="689.4" y="582.4">11/04/2024</text>
<text x="703.7" y="582.5">11/04/2024</text>
<text x="718.7" y="582.6">11/04/2024</text>
<text x="742.3" y="582.2">1.77 kg</text>
<text x="824.1" y="582.4">1 OF 1</text>
</g>
<g font-size="2.5">
<text x="807.8" y="392">DEBURR AND REMOVE SHARP</text>
<text x="808.2" y="394.8">EDGES UNLESS SHARP EDGE</text>
<text x="809.1" y="400.9">UNSP.RADII</text>
<text x="809.8" y="397.6">REQUIREMENT SPECIFIED</text>
<text x="824.4" y="400.7">UNSP.CHF.</text>
<text x="812.2" y="403.6">0.5 R</text>
<text x="825.3" y="403.9">0.5 X 45</text>
<text x="812.8" y="411.8">UP TO 10</text>
<text x="829.1" y="411.9">±1.5°</text>
<text x="811.4" y="416.1">10 UP TO 50</text>
<text x="828.5" y="416.1">±0°50'</text>
<text x="810.4" y="424.5">120 UP TO 400</text>
<text x="810.9" y="420.3">50 UP TO 120</text>
<text x="828.5" y="424.5">±0°15'</text>
<text x="828.5" y="420.3">±0°25'</text>
<text x="811.7" y="433.2">0.5 UP TO 3</text>
<text x="812.5" y="437.5">3 UP TO 6</text>
<text x="829.6" y="437.4">±0.2</text>
<text x="829.6" y="433.2">±0.1</text>
<text x="812" y="441.7">6 UP TO 30</text>
<text x="829.6" y="441.7">±0.5</text>
<text x="810.9" y="445.9">30 UP TO 120</text>
<text x="829.6" y="446">±0.8</text>
<text x="809.9" y="454.4">315 UP TO 1000</text>
<text x="810.3" y="450.2">120 UP TO 315</text>
<text x="829.6" y="450.2">±1.2</text>
<text x="830.7" y="454.4">±2</text>
<text x="809.4" y="458.7">1000 UP TO 2000</text>
<text x="830.6" y="458.7">±3</text>
<text x="811.9" y="463">OVER 2000</text>
<text x="830.7" y="463">±4</text>
<text x="813.1" y="471.6">UP TO 10</text>
<text x="830.1" y="471.6">±1°</text>
<text x="811.4" y="475.9">10 UP TO 50</text>
<text x="828.5" y="475.9">±0°30'</text>
<text x="810.4" y="484.4">120 UP TO 400</text>
<text x="811.2" y="480.1">50 UP TO 120</text>
<text x="828.5" y="484.4">±0°10'</text>
<text x="828.5" y="480.1">±0°20'</text>
<text x="811.7" y="493">0.5 UP TO 3</text>
<text x="812.4" y="497.2">3 UP TO 6</text>
<text x="829.6" y="497.3">±0.1</text>
<text x="829.6" y="493">±0.1</text>
<text x="811.9" y="501.5">6 UP TO 30</text>
<text x="829.6" y="501.5">±0.2</text>
<text x="810.8" y="505.8">30 UP TO 120</text>
<text x="829.6" y="505.8">±0.3</text>
<text x="809.8" y="514.3">315 UP TO 1000</text>
<text x="810.3" y="510.1">120 UP TO 315</text>
<text x="829.6" y="510">±0.5</text>
<text x="829.6" y="514.3">±0.8</text>
<text x="668.4" y="519.9">.</text>
<text x="783.5" y="520">.</text>
<text x="799.1" y="519.9">.</text>
<text x="809.2" y="518.5">1000 UP TO 2000</text>
<text x="829.6" y="518.5">±1.2</text>
<text x="668.4" y="524.9">.</text>
<text x="783.3" y="524.8">.</text>
<text x="799.1" y="524.8">.</text>
<text x="811.9" y="522.8">OVER 2000</text>
<text x="830.6" y="522.7">±2</text>
</g>
<g font-size="2.4">
<text x="4.1" y="556.9" transform="rotate(-90 4.1 556.9)">Uploading\2022-23\P23Y5\P23Y5B151002.dft</text>
<text x="4.1" y="584.1" transform="rotate(-90 4.1 584.1)">\\srv01102\ExDM</text>
</g>
<g font-size="2.1">
<text x="811.5" y="406.1">UNSPECIFIED TOL.(FAB)</text>
<text x="812.5" y="408.5">FOR ANGULAR IN mm.</text>
<text x="811.6" y="427.7">UNSPECIFIED TOL.(FAB)</text>
<text x="813.6" y="430.1">FOR LINEAR IN mm.</text>
<text x="811.7" y="466.1">UNSPECIFIED TOL.(M/C)</text>
<text x="812.5" y="468.5">FOR ANGULAR IN mm.</text>
<text x="811.7" y="487.6">UNSPECIFIED TOL.(M/C)</text>
<text x="813.6" y="489.9">FOR LINEAR IN mm.</text>
</g>
</svg>
